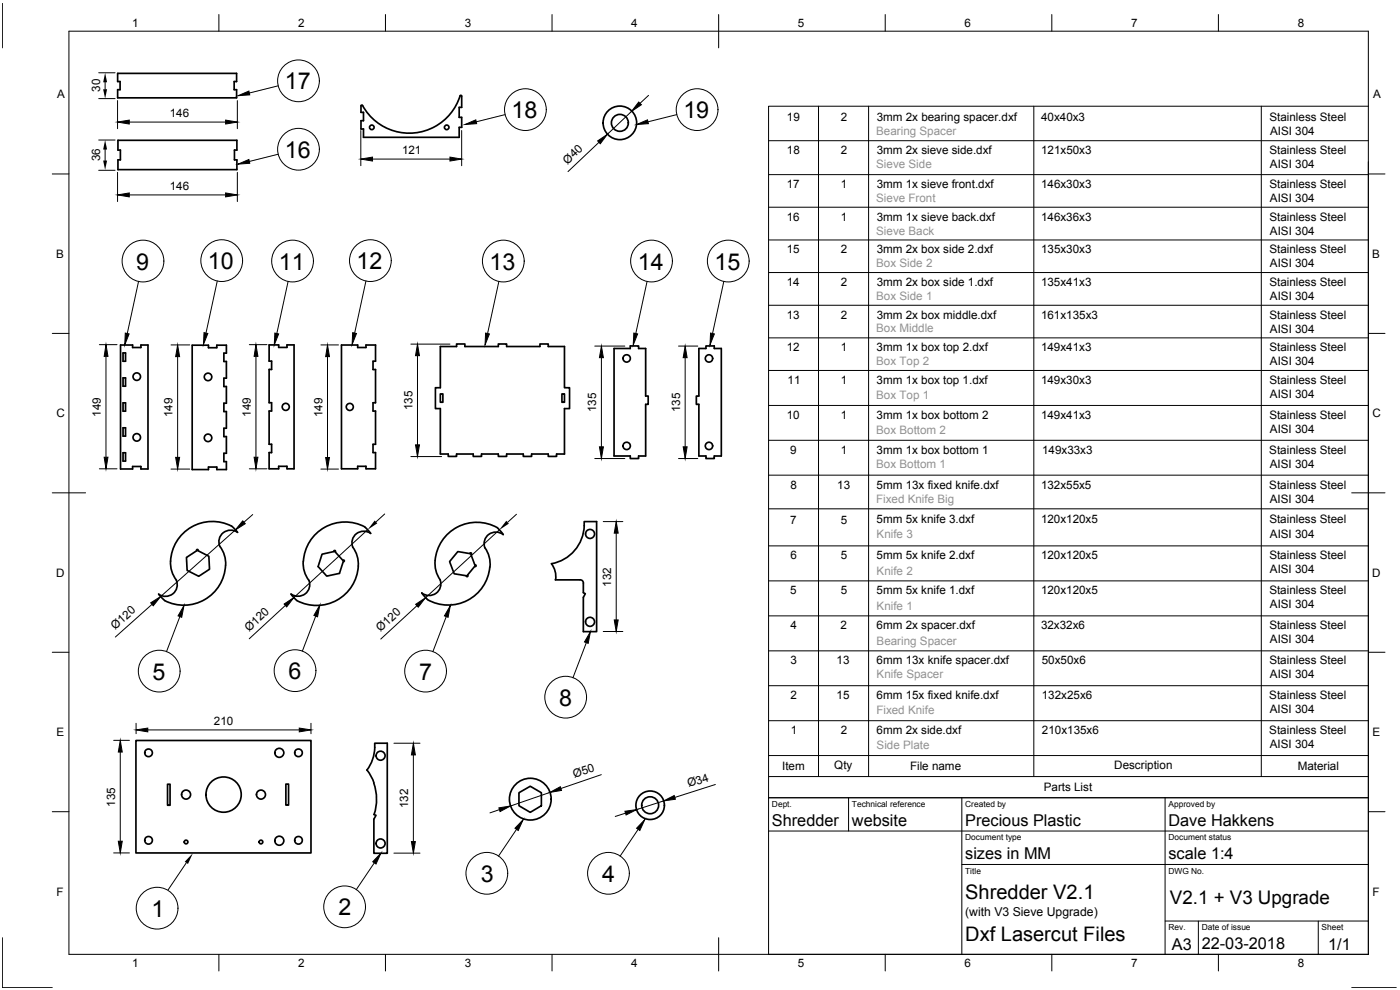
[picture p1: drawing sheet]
<svg xmlns="http://www.w3.org/2000/svg" width="420mm" height="297mm" viewBox="0 0 420 297" stroke-linecap="round" stroke-linejoin="round" font-family="sans-serif">
<!-- layer: Layer 1 -->
<g fill="none" stroke="#000" stroke-width=".51">
<path d="M35.3 22h35.7v2.5h-.7v2.4h.7v2.5h-35.7v-2.5h.7v-2.4h-.7zM108.4 31.6l.3-.1a16.1 16.1 0 0 0 15.7 8.4 16.1 16.1 0 0 0 13.8-11.3l.4 .2v3.4h-.8v3h.8v3h-.8v3h-28.7v-2.5h-.8v-2.5h.8v-2.5h-.8zM35.4 42.1h35.7v2.9h-.7v3h.7v2.9h-35.7v-2.9h.7v-3h-.7zM36.2 103.5h3.6v.8h2.5v-.8h2.1v37.2h-2.1v-.7h-2.5v.7h-3.6zM36.9 105.9h.8v2.5h-.8zM36.9 113.4h.8v2.5h-.8zM57.7 103.6h4.9v.7h2.5v-.7h2.8v2.4h-.7v2.5h.7v5h-.7v2.5h.7v5h-.7v2.5h.7v5h-.7v2.5h.7v5h-.7v2.5h.7v2.4h-2.8v-.8h-2.5v.8h-4.9zM80.8 103.5h2.8v.7h2.5v-.7h2.1v37.2h-2.1v-.8h-2.5v.8h-2.8v-4.9h.7v-2.5h-.7v-10h.7v-2.5h-.7v-10h.7v-2.4h-.7zM102.5 103.5h4.8v.8h2.5v-.8h2.9v4.9h-.7v2.5h.7v9.9h-.7v2.5h.7v10h-.7v2.5h.7v4.9h-2.9v-.8h-2.5v.8h-4.8zM132.2 104h4.8v-.8h2.5v.8h10.1v-.8h2.4v.8h10v-.8h2.5v.8h4.9v12.3h1.5v6.3h-1.5v13.6h-2.4v.7h-2.5v-.7h-5v.7h-2.5v-.7h-5v.7h-2.4v-.7h-5.1v.7h-2.5v-.7h-5v.7h-2.5v-.7h-2.3v-13.6h-1.5v-6.3h1.5zM132.2 118.2h.7v2.5h-.7zM168.6 118.2h.8v2.5h-.8z"/>
<path d="M184.3 104.6h4.9v-.8h2.5v.8h2.1v14.2h.7v2.5h-.7v15.5h-2.1v.8h-2.5v-.8h-4.9zM209.7 104.6h2.2v-.8h2.5v.8h2.1v32.2h-2.1v.8h-2.5v-.8h-2.2v-15.5h-.7v-2.5h.7zM36.9 135.8h.8v2.5h-.8zM36.9 120.9h.8v2.5h-.8zM36.9 128.4h.8v2.5h-.8zM69.5 157.8a12.4 12.4 0 0 0-13.3 1.1 12.4 12.4 0 0 0-4.7 12.5l1.5 2.7M69.5 157.8l1.8 1.9M71.2 159.7a3.5 3.5 0 0 0-4.7 .7 3.5 3.5 0 0 0 .3 4.8l.7 2.1 .2 2.3M149.3 158.3a12.6 12.6 0 0 0-18.7 9.8M149.3 158.4l1.8 2M47.6 178.3l1.8 1.9M52.9 174.1a3.5 3.5 0 0 1-1 4.1 3.5 3.5 0 0 1-4.3 .1"/>
<path d="M59.5 165.2l3.2 1.7 .2 3.9-3.3 2.1-3.4-1.8-.2-3.8 3-2M59.5 165.2l-.3-.3-.2 .3M67.7 169.6a12.6 12.6 0 0 1-18.3 10.6M91 168.4a8.4 8.4 0 0 0 1.7 5.7 3.5 3.5 0 0 1-1.1 4.1 3.5 3.5 0 0 1-4.2 0l1.7 2M100.2 165.5l-3.5 .8-1.2 3.7 2.6 2.9 3.8-.9 1.1-3.4M100.2 165.5l.3-.3 .1 .4M100.6 165.6l2.3 2.5M102.9 168.1l.4 .1-.3 .3M111.2 160.1a3.5 3.5 0 0 0-4.7 .5 3.5 3.5 0 0 0 .1 4.8 11.9 11.9 0 0 1-7.5 15.6 12.6 12.6 0 0 1-10-.8M111.3 160a7.4 7.4 0 0 0-6.2-3.3 12.5 12.5 0 0 0-14 11.7M126.6 177.9l1.7 2M130.6 168.2a8.4 8.4 0 0 0 1.5 5.7"/>
<path d="M132.1 174a3.5 3.5 0 0 1-1.2 4 3.5 3.5 0 0 1-4.3-.1M141 166.1l-3.6-.6-2.5 3 1.4 3.7 3.6 .5M141 166.1l.2-.2 .3 .1-.1 .4 1.1 3.1M142.4 170l-2.1 2.6 .1 .3-.3 .1-.2-.3M142.5 169.5l.4 .3-.4 .2M145.5 164.3a8.4 8.4 0 0 1 1.6 5.8M147 170.1a12.6 12.6 0 0 1-18.7 9.8M151 160.4a3.5 3.5 0 0 0-4.3-.1 3.5 3.5 0 0 0-1.2 4M166.6 174h7.5a1 1 0 0 1 1 1M166.7 174v-2.2l-.5-1.4-.7-1.3a11.9 11.9 0 0 0 9.8-12.6h3.7v33h-3.9v-10.3l.6-1.1-.6-.3v-2.8M40.8 222.2h52.5v33.7h-52.5zM50.3 235.3h.7v6.3h-.7z"/>
<path d="M85.8 235.3h.8v6.3h-.8zM110.1 231.1a11.9 11.9 0 0 0 2.4-8.1h3.7v33h-4v-10.2l.6-1.2-.5-.2a14.4 14.4 0 0 0-.1-9.5M110.1 231l1.4 2.2 .7 1.7M155.7 237.9l3.4-2 3.4 2v3.8l-3.4 2-3.4-2z"/>
<circle cx="111.6" cy="38.2" r=".69"/>
<circle cx="134.1" cy="38.2" r=".69"/>
<circle cx="186" cy="36.9" r="5"/>
<circle cx="186" cy="36.9" r="2.54"/>
<circle cx="41" cy="113" r="1.12"/>
<circle cx="62.4" cy="113.1" r="1.13"/>
<circle cx="188.1" cy="107.5" r="1.1"/>
<circle cx="212.8" cy="107.5" r="1.1"/>
<circle cx="41" cy="131.2" r="1.12"/>
<circle cx="62.4" cy="131.4" r="1.13"/>
<circle cx="85.8" cy="122.1" r="1.06"/>
<circle cx="105" cy="122.1" r="1.06"/>
<circle cx="188.1" cy="133.8" r="1.1"/>
<circle cx="212.8" cy="133.8" r="1.1"/>
<circle cx="177.1" cy="160.2" r="1.35"/>
<circle cx="177.1" cy="186.6" r="1.35"/>
<circle cx="44.6" cy="225.9" r="1.15"/>
<circle cx="55.8" cy="238.4" r="1.35"/>
<circle cx="67.1" cy="238.4" r="5.3"/>
<circle cx="78.3" cy="238.4" r="1.35"/>
<circle cx="83.8" cy="225.9" r="1.35"/>
<circle cx="89.6" cy="225.9" r="1.15"/>
<circle cx="114.2" cy="226.7" r="1.35"/>
<circle cx="159.2" cy="239.8" r="6.3"/>
<circle cx="44.6" cy="252.1" r="1.15"/>
<circle cx="55.8" cy="252.6" r=".55"/>
<circle cx="78.3" cy="252.6" r=".55"/>
<circle cx="83.8" cy="252.3" r="1.35"/>
<circle cx="89.6" cy="252.1" r="1.15"/>
<circle cx="114.2" cy="253.1" r="1.35"/>
<circle cx="195.1" cy="241.6" r="4.3"/>
<circle cx="195.1" cy="241.6" r="2.54"/>
</g>
<g fill="none" stroke="#000" stroke-width=".3">
<path d="M.7 1v13.4M20.7 9.4h390v276.9h-390zM65.7 4.4v5M115.7 4.4v5M165.7 4.4v5M215.7 4.4v10M265.7 4.4v5M315.7 4.4v5M365.7 4.4v5M29.6 29.6h4.9M29.6 21.8h4.9M31.5 24.3v2.5"/>
<path d="M35.3 30.2v8.4M35.3 36.6l3.5-.6v1.2zM38.8 36.6h29.7M67.7 36l3.5 .6-3.5 .6zM71.2 30.2v8.4M71.4 28.7l3.3-1.4 .3 1.2zM83.5 25.8l-8.7 2.1M108.3 39.2v10.5M138.6 39.2v10.5M139.5 37.4l3.3-1.4 .3 1.1zM151.6 34.4l-8.7 2.2M189.5 33.4l-7.2 6.9"/>
<path d="M191.1 37.4l3.2-1.4 .3 1.1zM191.7 30.6l.8 .8-3 2zM194.6 28.6l-2.5 2.4M203.1 34.4l-8.6 2.2M245.6 31.9v201.1M260.7 31.9v201.1M310.3 31.9v201.1M378.5 31.9v201.1M410.7 31.9h-180v207.5h180h-180v46.9M15.7 52.2h5M29.6 42h4.9M29.6 51.1h4.9"/>
<path d="M31.5 44.5v4.2M35.3 51.7v8.8M35.3 58.5l3.5-.6v1.2zM38.8 58.5h29.7M67.7 57.9l3.5 .6-3.5 .6zM71.2 51.7v8.8M71.4 49.2l3.3-1.3 .3 1.1zM83.5 46.3l-8.7 2.1M108.3 47.7l3.5-.6v1.2zM111.8 47.7h23.2M135 47.1l3.6 .6-3.6 .6zM179.4 42.3l2.9-2-2.1 2.8z"/>
<path d="M179.7 42.7l-9.2 8.8M230.7 52.4h180M230.7 42.2h180M410.7 52.2h5M230.7 72h180M230.7 62.2h180M37.6 99.9l1.1 .3-1.3 3.3zM41.6 84.4l-3.4 15.7M61.2 99.8l1.2 .3-1.3 3.3zM65.2 84.3l-3.4 15.6M82.5 99.9l1.1 .3-1.3 3.3zM86.5 84.4l-3.4 15.7"/>
<path d="M105.8 99.8l1.2 .3-1.3 3.3zM109.8 84.3l-3.4 15.6M145.7 99.9l1.2 .3-1.3 3.3zM149.7 84.4l-3.4 15.7M190.2 99.9l1.2 .3-1.4 3.3zM194.2 84.4l-3.4 15.7M213.2 99.9l1.2 .3-1.3 3.3zM217.2 84.4l-3.4 15.7M230.7 91.6h180M230.7 81.8h180M15.7 100h5M29.8 103.4h5.3"/>
<path d="M31.8 106.9v30.3M31.8 103.4l.6 3.5h-1.1zM51.3 103.5h5.6M53.3 103.5l.6 3.5h-1.2zM53.3 107v30.2M74.8 103.4h5.3M76.8 106.9v30.3M76.8 103.4l.6 3.5h-1.1zM96.3 103.5h5.3M98.3 103.5l.6 3.5h-1.2zM98.3 107v30.3M123.3 103.2h11.7"/>
<path d="M125.3 103.2l.6 3.5h-1.2zM125.3 106.7v26.8M178.5 103.8h9M180.5 103.8l.6 3.5h-1.2zM180.5 107.3v26.8M203.6 103.8h5.8M205.6 103.8l.6 3.5h-1.2zM205.6 107.3v26.8M230.7 111.2h180M230.7 101.4h180M410.7 100h5M31.3 137.2h1.1l-.6 3.5z"/>
<path d="M52.7 137.2h1.2l-.6 3.5zM76.3 137.2h1.1l-.6 3.5zM97.7 137.3h1.2l-.6 3.4zM123.3 137h9.2M124.7 133.5h1.2l-.6 3.5zM178.5 137.6h9M179.9 134.1h1.2l-.6 3.5zM203.6 137.6h5.8M205 134.1h1.2l-.6 3.5zM230.7 132.1h180M230.7 121.7h180M15.7 147.9h10"/>
<path d="M29.8 140.7h5.3M51.3 140.7h5.6M70.6 159l-22.4 20M72.8 156.3l.8 .8-3 1.9zM74.8 140.7h5.3M75.8 154.4l-2.6 2.3M96.3 140.7h5.3M110.3 159l-22.1 20.3M115.5 154.2l-2.6 2.4M149.8 159.1l-22.1 20.3M155 154.3l-2.6 2.4M181 156.5h5.9"/>
<path d="M184.9 156.5l.6 3.5h-1.2zM184.9 160v26M230.7 152.7h180M230.7 142.6h180M405.7 147.9h10M230.7 174.3h180M230.7 163.8h180M15.7 195.7h5M45.2 180.9l3-1.9-2.2 2.8zM45.6 181.3l-11 9.8M54 185l-4 10.5M55.2 181.7l-.7 3.5-1.1-.4z"/>
<path d="M85.3 181.2l2.9-1.9-2.2 2.8zM85.7 181.6l-10.9 10.1M94.8 184.9l-4.1 10.5M96 181.6l-.7 3.5-1.1-.5zM124.7 181.3l3-1.9-2.2 2.8zM125.1 181.7l-10.8 10M133.9 185l-4 10.5M135.2 181.7l-.7 3.5-1.1-.4zM176 192.8l-4.1 10.6M177.2 189.5l-.7 3.5-1.1-.4zM181 189.5h5.9M184.3 186h1.2l-.6 3.5z"/>
<path d="M230.7 195.3h180M230.7 184.8h180M410.7 195.7h5M40.8 217v3.1M40.8 219l3.6-.5v1.1zM44.4 219h45.4M89.8 218.5l3.5 .5-3.5 .6zM93.3 217v3.1M230.7 216.2h180M230.7 205.7h180M34.1 222.1h4.7M36.1 225.6v26.8"/>
<path d="M36.1 222.1l.6 3.5h-1.2zM118.2 223h7.9M124.1 223l.6 3.5h-1.2zM124.1 226.5v26M165 237.8l3.2-1.8 .3 1.2zM165 237.8l-11.8 4M180.5 232.4l-12.2 4.2M214.7 235.4l-12.2 3.9M230.7 233h180M230.7 226.7h180M254.7 239.4v9.9M288.7 239.4v46.9"/>
<path d="M349.7 239.4v46.9M15.7 243.5h5M34.1 255.9h4.7M35.5 252.4h1.2l-.6 3.5zM55.9 258.9l-5.4 8M112.3 258.9l-5.4 8M114.3 256l-1.5 3.2-.9-.6zM118.2 256h7.9M123.5 252.5h1.2l-.6 3.5zM149.7 242.4l3.5-.6-3.1 1.7zM150.3 242.8l-3.3 1.1M155 248.8l-5.4 8.1"/>
<path d="M157 245.9l-1.5 3.3-.9-.7zM187.5 243.4l3.6-.5-3.2 1.6zM188 243.9l-3.4 1.1M191.5 248.8l-5.4 8.1M193.5 245.9l-1.5 3.3-.9-.7zM199.2 240.3l-8.1 2.6M199.2 240.3l3.1-1.6 .4 1.1zM230.7 249.3h180M288.7 259.4h122M410.7 243.5h5M349.7 276.4h61M359.7 276.4v9.9"/>
<path d="M395.6 276.4v9.9M.7 281.3v15h15M65.7 286.3v5M115.7 286.3v5M165.7 286.3v5M215.7 281.3v10M265.7 286.3v5M315.7 286.3v5M365.7 286.3v5M405.7 296.3h13.3"/>
<circle cx="89.6" cy="24.3" r="6.3"/>
<circle cx="157.7" cy="32.9" r="6.3"/>
<circle cx="209.2" cy="32.9" r="6.3"/>
<circle cx="89.6" cy="44.8" r="6.3"/>
<circle cx="42.9" cy="78.3" r="6.3"/>
<circle cx="66.5" cy="78.2" r="6.3"/>
<circle cx="87.8" cy="78.3" r="6.3"/>
<circle cx="111.2" cy="78.2" r="6.3"/>
<circle cx="151.1" cy="78.3" r="6.3"/>
<circle cx="195.5" cy="78.3" r="6.3"/>
<circle cx="218.6" cy="78.3" r="6.3"/>
<circle cx="47.8" cy="201.4" r="6.3"/>
<circle cx="88.6" cy="201.2" r="6.3"/>
<circle cx="127.7" cy="201.4" r="6.3"/>
<circle cx="169.8" cy="209.2" r="6.3"/>
<circle cx="47.2" cy="272.5" r="6.3"/>
<circle cx="103.4" cy="272.1" r="6.3"/>
<circle cx="146.1" cy="262" r="6.3"/>
<circle cx="182.6" cy="262" r="6.3"/>
</g>
<g fill="#000">
<path d="M31 26.8h1.1l-.6 2.8zM31.5 21.8l.6 2.9h-1.1zM35.3 36.6l3.5-.6v1.2zM67.7 36l3.5 .6-3.5 .6zM71.4 28.7l3.3-1.4 .3 1.2zM139.5 37.4l3.3-1.4 .3 1.1zM191.7 30.6l.8 .8-3 2zM191.1 37.4l3.2-1.4 .3 1.1zM31 48.2h1.1l-.6 2.8zM31.5 42l.6 2.9h-1.1zM35.3 58.5l3.5-.6v1.2zM67.7 57.9l3.5 .6-3.5 .6z"/>
<path d="M71.4 49.2l3.3-1.3 .3 1.1zM108.3 47.7l3.5-.6v1.2zM135 47.1l3.6 .6-3.6 .6zM179.4 42.3l2.9-2-2.1 2.8zM31.8 103.4l.6 3.5h-1.1zM37.6 99.9l1.1 .3-1.3 3.3zM53.3 103.5l.6 3.5h-1.2zM61.2 99.8l1.2 .3-1.3 3.3zM76.8 103.4l.6 3.5h-1.1zM82.5 99.9l1.1 .3-1.3 3.3zM98.3 103.5l.6 3.5h-1.2zM105.8 99.8l1.2 .3-1.3 3.3z"/>
<path d="M125.3 103.2l.6 3.5h-1.2zM145.7 99.9l1.2 .3-1.3 3.3zM180.5 103.8l.6 3.5h-1.2zM190.2 99.9l1.2 .3-1.4 3.3zM205.6 103.8l.6 3.5h-1.2zM213.2 99.9l1.2 .3-1.3 3.3zM31.3 137.2h1.1l-.6 3.5zM52.7 137.2h1.2l-.6 3.5zM76.3 137.2h1.1l-.6 3.5zM97.7 137.3h1.2l-.6 3.4zM124.7 133.5h1.2l-.6 3.5zM179.9 134.1h1.2l-.6 3.5z"/>
<path d="M205 134.1h1.2l-.6 3.5zM72.8 156.3l.8 .8-3 1.9zM112.5 156.2l.7 .8-2.9 2zM151.9 156.2l.8 .9-2.9 2zM184.9 156.5l.6 3.5h-1.2zM45.2 180.9l3-1.9-2.2 2.8zM55.2 181.7l-.7 3.5-1.1-.4zM85.3 181.2l2.9-1.9-2.2 2.8zM96 181.6l-.7 3.5-1.1-.5zM124.7 181.3l3-1.9-2.2 2.8zM135.2 181.7l-.7 3.5-1.1-.4zM177.2 189.5l-.7 3.5-1.1-.4z"/>
<path d="M184.3 186h1.2l-.6 3.5zM40.8 219l3.6-.5v1.1zM89.8 218.5l3.5 .5-3.5 .6zM36.1 222.1l.6 3.5h-1.2zM124.1 223l.6 3.5h-1.2zM165 237.8l3.2-1.8 .3 1.2zM199.2 240.3l3.1-1.6 .4 1.1zM35.5 252.4h1.2l-.6 3.5zM57.9 256l-1.5 3.2-1-.6zM114.3 256l-1.5 3.2-.9-.6zM123.5 252.5h1.2l-.6 3.5zM149.7 242.4l3.5-.6-3.1 1.7z"/>
<path d="M157 245.9l-1.5 3.3-.9-.7zM187.5 243.4l3.6-.5-3.2 1.6zM193.5 245.9l-1.5 3.3-.9-.7z"/>
</g>
<g font-size="7">
<text x="85.5" y="26.8">17</text>
<text x="153.6" y="35.4">18</text>
<text x="205.1" y="35.4">19</text>
<text x="85.5" y="47.3">16</text>
<text x="40.9" y="80.9">9</text>
<text x="62.4" y="80.8">10</text>
<text x="83.7" y="80.9">11</text>
<text x="107" y="80.8">12</text>
<text x="146.9" y="80.9">13</text>
<text x="191.4" y="80.9">14</text>
<text x="214.4" y="80.9">15</text>
<text x="45.8" y="203.9">5</text>
<text x="86.6" y="203.7">6</text>
<text x="125.8" y="203.9">7</text>
<text x="167.8" y="211.7">8</text>
<text x="144.3" y="264.5">3</text>
<text x="180.8" y="264.5">4</text>
<text x="45.5" y="275.1">1</text>
<text x="101.6" y="274.6">2</text>
</g>
<g font-size="6">
<text x="289.7" y="269.7">Shredder V2.1</text>
<text x="289.7" y="282.4">Dxf Lasercut Files</text>
</g>
<text font-size="5.6" x="351.1" y="271.2">V2.1 + V3 Upgrade</text>
<g font-size="4.9">
<text x="231.7" y="247.9">Shredder</text>
<text x="255.7" y="247.9">website</text>
<text x="289.7" y="247.9">Precious Plastic</text>
<text x="350.7" y="247.9">Dave Hakkens</text>
<text x="289.7" y="257.9">sizes in MM</text>
<text x="350.7" y="257.9">scale 1:4</text>
<text x="351.7" y="285">A3</text>
<text x="360.7" y="284.9">22-03-2018</text>
<text x="398.6" y="285">1/1</text>
</g>
<text font-size="3.7" x="289.7" y="274.8">(with V3 Sieve Upgrade)</text>
<g font-size="3.5">
<text x="39.7" y="8.1">1</text>
<text x="89.5" y="8.1">2</text>
<text x="139.5" y="8.1">3</text>
<text x="189.4" y="8.1">4</text>
<text x="239.5" y="8.1">5</text>
<text x="289.4" y="8.1">6</text>
<text x="339.5" y="8.1">7</text>
<text x="389.5" y="8.1">8</text>
<text x="17.1" y="29.5">A</text>
<text x="30.1" y="27.6" transform="rotate(-90 30.1 27.6)">30</text>
<text x="412.1" y="29.6">A</text>
<text x="51" y="35.1">146</text>
<text x="236.2" y="36.3">19</text>
<text x="252.4" y="36.3">2</text>
<text x="263.1" y="36.3">3mm 2x bearing spacer.dxf</text>
<text x="312.5" y="36.3">40x40x3</text>
<text x="381" y="36.3">Stainless Steel</text>
<text x="381.1" y="40.5">AISI 304</text>
<text x="120.6" y="46.2">121</text>
<text x="236.1" y="46.1">18</text>
<text x="252.4" y="46.1">2</text>
<text x="263.1" y="46.1">3mm 2x sieve side.dxf</text>
<text x="312.4" y="46.1">121x50x3</text>
<text x="381" y="46.1">Stainless Steel</text>
<text x="30.1" y="48.4" transform="rotate(-90 30.1 48.4)">36</text>
<text x="170.3" y="49.4" transform="rotate(-44 170.3 49.4)">Ø40</text>
<text x="381.1" y="50.3">AISI 304</text>
<text x="51" y="57">146</text>
<text x="236.1" y="56.4">17</text>
<text x="252.4" y="56.4">1</text>
<text x="263.1" y="56.4">3mm 1x sieve front.dxf</text>
<text x="312.4" y="56.4">146x30x3</text>
<text x="381" y="56.5">Stainless Steel</text>
<text x="381.1" y="60.7">AISI 304</text>
<text x="236.1" y="66.2">16</text>
<text x="252.4" y="66.2">1</text>
<text x="263.1" y="66.2">3mm 1x sieve back.dxf</text>
<text x="312.4" y="66.2">146x36x3</text>
<text x="381" y="66.2">Stainless Steel</text>
<text x="381.1" y="70.4">AISI 304</text>
<text x="16.9" y="77.3">B</text>
<text x="236.1" y="76">15</text>
<text x="252.4" y="76">2</text>
<text x="263.1" y="76">3mm 2x box side 2.dxf</text>
<text x="312.4" y="76">135x30x3</text>
<text x="381" y="76">Stainless Steel</text>
<text x="411.9" y="77.3">B</text>
<text x="381.1" y="80.3">AISI 304</text>
<text x="236.1" y="85.8">14</text>
<text x="252.3" y="85.8">2</text>
<text x="263.1" y="85.8">3mm 2x box side 1.dxf</text>
<text x="312.4" y="85.8">135x41x3</text>
<text x="381" y="85.8">Stainless Steel</text>
<text x="236.1" y="95.6">13</text>
<text x="252.3" y="95.6">2</text>
<text x="263.1" y="95.6">3mm 2x box middle.dxf</text>
<text x="312.4" y="95.6">161x135x3</text>
<text x="381" y="95.6">Stainless Steel</text>
<text x="381.1" y="90">AISI 304</text>
<text x="381.1" y="99.9">AISI 304</text>
<text x="236.1" y="105.4">12</text>
<text x="252.3" y="105.4">1</text>
<text x="263.1" y="105.4">3mm 1x box top 2.dxf</text>
<text x="312.4" y="105.4">149x41x3</text>
<text x="381" y="105.4">Stainless Steel</text>
<text x="381.1" y="109.6">AISI 304</text>
<text x="236.4" y="115.2">11</text>
<text x="252.3" y="115.2">1</text>
<text x="263.1" y="115.2">3mm 1x box top 1.dxf</text>
<text x="312.4" y="115.2">149x30x3</text>
<text x="380.9" y="115.2">Stainless Steel</text>
<text x="381.1" y="119.4">AISI 304</text>
<text x="16.9" y="125.2">C</text>
<text x="30.3" y="125.1" transform="rotate(-90 30.3 125.1)">149</text>
<text x="51.8" y="125.1" transform="rotate(-90 51.8 125.1)">149</text>
<text x="75.3" y="125.1" transform="rotate(-90 75.3 125.1)">149</text>
<text x="96.8" y="125.2" transform="rotate(-90 96.8 125.2)">149</text>
<text x="123.8" y="123.1" transform="rotate(-90 123.8 123.1)">135</text>
<text x="179" y="123.7" transform="rotate(-90 179 123.7)">135</text>
<text x="204.1" y="123.7" transform="rotate(-90 204.1 123.7)">135</text>
<text x="236.1" y="125.7">10</text>
<text x="252.3" y="125.7">1</text>
<text x="263.1" y="125.7">3mm 1x box bottom 2</text>
<text x="312.4" y="125.7">149x41x3</text>
<text x="380.9" y="125.7">Stainless Steel</text>
<text x="411.9" y="125.2">C</text>
<text x="381.1" y="129.9">AISI 304</text>
<text x="237.2" y="136.1">9</text>
<text x="252.3" y="136.1">1</text>
<text x="263.1" y="136.1">3mm 1x box bottom 1</text>
<text x="312.8" y="136.1">149x33x3</text>
<text x="380.9" y="136.2">Stainless Steel</text>
<text x="381.1" y="140.4">AISI 304</text>
<text x="237.2" y="146.6">8</text>
<text x="251.3" y="146.6">13</text>
<text x="263.1" y="146.6">5mm 13x fixed knife.dxf</text>
<text x="312.4" y="146.6">132x55x5</text>
<text x="380.9" y="146.6">Stainless Steel</text>
<text x="381.1" y="150.8">AISI 304</text>
<text x="237.2" y="157.2">7</text>
<text x="252.3" y="157.3">5</text>
<text x="263.1" y="157.1">5mm 5x knife 3.dxf</text>
<text x="312.4" y="157.1">120x120x5</text>
<text x="380.9" y="157.1">Stainless Steel</text>
<text x="381.1" y="161.3">AISI 304</text>
<text x="237.2" y="167.8">6</text>
<text x="252.3" y="167.8">5</text>
<text x="263.1" y="167.9">5mm 5x knife 2.dxf</text>
<text x="312.4" y="167.8">120x120x5</text>
<text x="380.9" y="167.9">Stainless Steel</text>
<text x="16.9" y="173">D</text>
<text x="381.1" y="172">AISI 304</text>
<text x="411.9" y="173">D</text>
<text x="183.4" y="176" transform="rotate(-90 183.4 176)">132</text>
<text x="237.2" y="178.3">5</text>
<text x="252.3" y="178.3">5</text>
<text x="263.1" y="178.4">5mm 5x knife 1.dxf</text>
<text x="312.4" y="178.3">120x120x5</text>
<text x="380.9" y="178.4">Stainless Steel</text>
<text x="381.1" y="182.5">AISI 304</text>
<text x="34.5" y="189" transform="rotate(-42 34.5 189)">Ø120</text>
<text x="74.7" y="189.6" transform="rotate(-43 74.7 189.6)">Ø120</text>
<text x="114.2" y="189.7" transform="rotate(-43 114.2 189.7)">Ø120</text>
<text x="237.3" y="188.8">4</text>
<text x="252.2" y="188.8">2</text>
<text x="263.1" y="188.8">6mm 2x spacer.dxf</text>
<text x="312.4" y="188.8">32x32x6</text>
<text x="380.9" y="188.8">Stainless Steel</text>
<text x="381.1" y="193">AISI 304</text>
<text x="237.2" y="199.3">3</text>
<text x="251.1" y="199.3">13</text>
<text x="263.1" y="199.3">6mm 13x knife spacer.dxf</text>
<text x="312.7" y="199.3">50x50x6</text>
<text x="380.9" y="199.3">Stainless Steel</text>
<text x="381.1" y="203.5">AISI 304</text>
<text x="237.2" y="209.8">2</text>
<text x="251.1" y="209.8">15</text>
<text x="263.1" y="209.8">6mm 15x fixed knife.dxf</text>
<text x="312.7" y="209.8">132x25x6</text>
<text x="380.9" y="209.8">Stainless Steel</text>
<text x="381.1" y="214">AISI 304</text>
<text x="16.9" y="220.9">E</text>
<text x="64.2" y="217.5">210</text>
<text x="237.3" y="220.3">1</text>
<text x="252.3" y="220.3">2</text>
<text x="263.1" y="220.3">6mm 2x side.dxf</text>
<text x="312.7" y="220.3">210x135x6</text>
<text x="380.9" y="220.3">Stainless Steel</text>
<text x="411.9" y="220.9">E</text>
<text x="381.1" y="224.5">AISI 304</text>
<text x="172.4" y="233.5" transform="rotate(-19 172.4 233.5)">Ø50</text>
<text x="234.7" y="231.1">Item</text>
<text x="250.4" y="230.8">Qty</text>
<text x="273.1" y="231.1">File name</text>
<text x="334.4" y="230.8">Description</text>
<text x="389.4" y="231.1">Material</text>
<text x="206.7" y="236.2" transform="rotate(-18 206.7 236.2)">Ø34</text>
<text x="313.3" y="237.4">Parts List</text>
<text x="34.5" y="242.1" transform="rotate(-90 34.5 242.1)">135</text>
<text x="122.5" y="242.5" transform="rotate(-90 122.5 242.5)">132</text>
<text x="16.9" y="268.7">F</text>
<text x="411.9" y="268.7">F</text>
<text x="39.7" y="290.1">1</text>
<text x="89.5" y="290.1">2</text>
<text x="139.5" y="290.1">3</text>
<text x="189.4" y="290.1">4</text>
<text x="239.5" y="290.1">5</text>
<text x="289.4" y="290.1">6</text>
<text x="339.5" y="290.1">7</text>
<text x="389.5" y="290.1">8</text>
</g>
<g font-size="3.5" fill="#919191">
<text x="263" y="40.5">Bearing Spacer</text>
<text x="263" y="50.3">Sieve Side</text>
<text x="263" y="60.7">Sieve Front</text>
<text x="263" y="70.4">Sieve Back</text>
<text x="263" y="80.3">Box Side 2</text>
<text x="263" y="90">Box Side 1</text>
<text x="263" y="99.5">Box Middle</text>
<text x="263" y="109.6">Box Top 2</text>
<text x="263" y="119.8">Box Top 1</text>
<text x="263" y="130.1">Box Bottom 2</text>
<text x="263" y="140.3">Box Bottom 1</text>
<text x="262.9" y="150.8">Fixed Knife Big</text>
<text x="263.1" y="161.5">Knife 3</text>
<text x="263.1" y="172.6">Knife 2</text>
<text x="263.1" y="182.9">Knife 1</text>
<text x="263.1" y="193.6">Bearing Spacer</text>
<text x="263.1" y="203.6">Knife Spacer</text>
<text x="263" y="214.2">Fixed Knife</text>
<text x="263.1" y="224.6">Side Plate</text>
</g>
<g font-size="2.5">
<text x="231.7" y="242.1">Dept.</text>
<text x="255.7" y="242.1">Technical reference</text>
<text x="289.7" y="242.1">Created by</text>
<text x="350.7" y="242.1">Approved by</text>
<text x="289.7" y="252.1">Document type</text>
<text x="350.7" y="252.1">Document status</text>
<text x="289.7" y="262.2">Title</text>
<text x="350.7" y="262.2">DWG No.</text>
<text x="350.7" y="279.1">Rev.</text>
<text x="360.7" y="279.1">Date of issue</text>
<text x="396.6" y="279.1">Sheet</text>
</g>
</svg>
